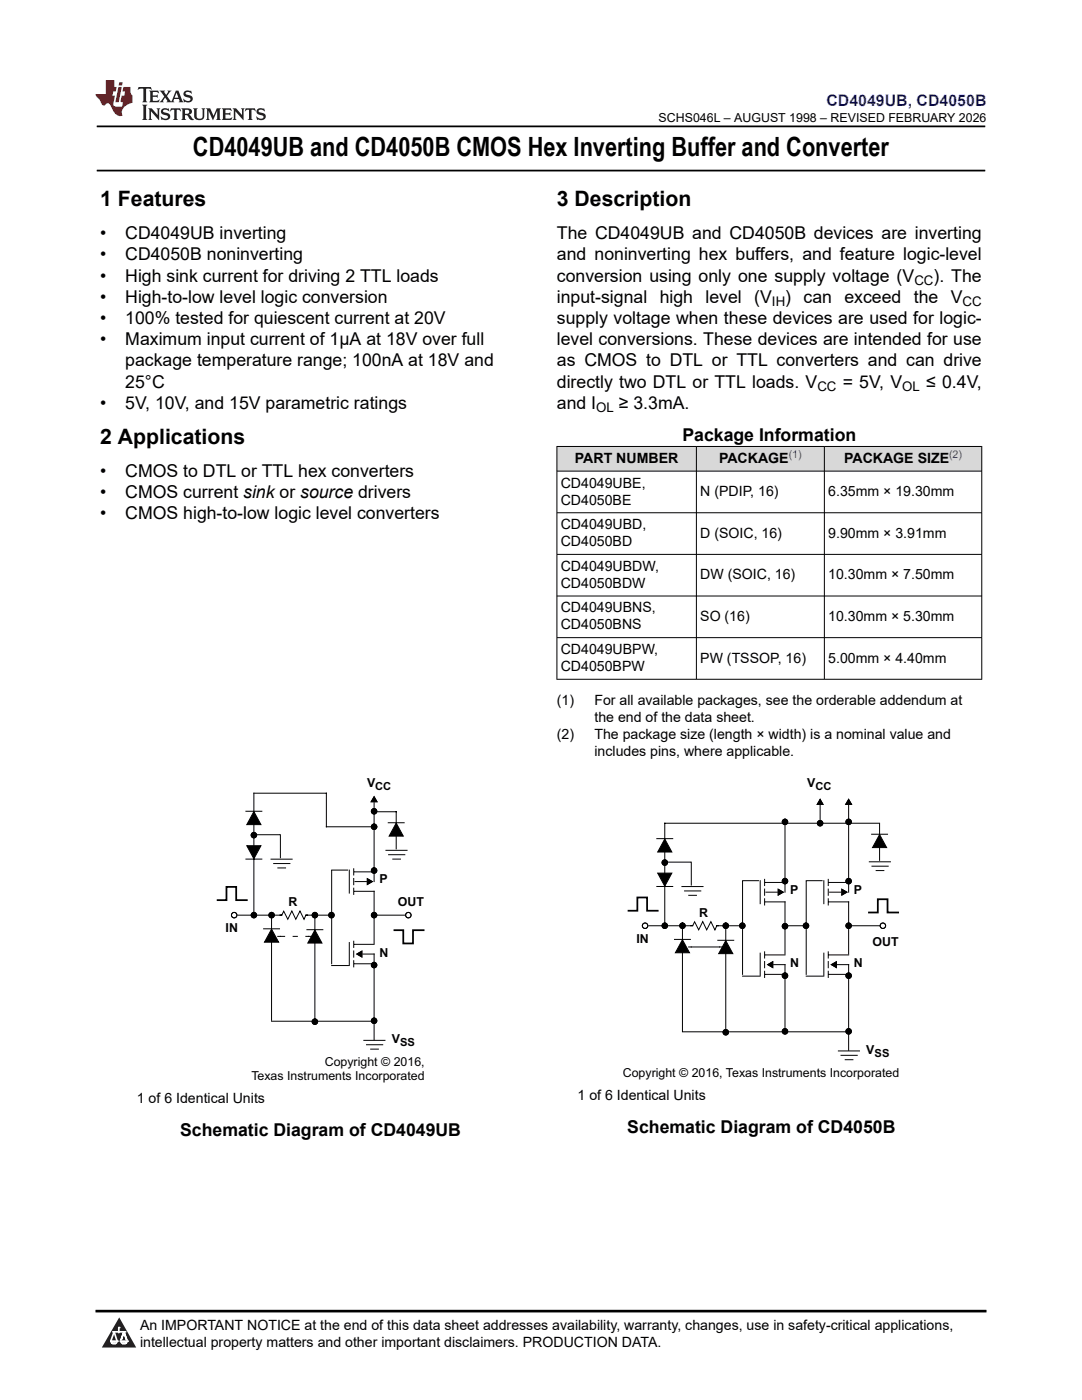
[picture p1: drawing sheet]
<svg xmlns="http://www.w3.org/2000/svg" width="216mm" height="279mm" viewBox="0 0 216 279" stroke-linecap="round" stroke-linejoin="round" font-family="sans-serif">
<path d="M19.3 25.2h177.3M19.3 34h177.3" fill="none" stroke="#000" stroke-width=".35"/>
<g fill="#d8d8d8">
<path d="M111.1 89.1h84.8v4.9h-84.8z" fill-rule="evenodd"/>
<path d="M111.2 89.2h27.7v4.8h-27.7z" fill-rule="evenodd"/>
<path d="M139 89.2h25.4v4.8h-25.4z" fill-rule="evenodd"/>
<path d="M164.6 89.2h31.2v4.8h-31.2z" fill-rule="evenodd"/>
</g>
<path d="M111.1 89.1h84.9M111.1 94h84.9M111.1 89v46.6M139 89v46.6M164.5 89v46.6M195.9 89v46.6M111.1 102.3h84.9M111.1 110.6h84.9M111.1 118.9h84.9M111.1 127.3h84.9M111.1 135.6h84.9" fill="none" stroke="#000" stroke-width=".2"/>
<path d="M72.6 207.6h4.2z" fill="#fff"/>
<path d="M72.6 207.6h4.2z" fill="none" stroke="#000" stroke-width=".2"/>
<path d="M73.1 208.5h3.3z" fill="#fff"/>
<path d="M73.1 208.5h3.3z" fill="none" stroke="#000" stroke-width=".2"/>
<path d="M74 209.4h1.5z" fill="#fff"/>
<path d="M74 209.4h1.5z" fill="none" stroke="#000" stroke-width=".2"/>
<circle cx="46.7" cy="182.6" r=".55" fill="#fff"/>
<g fill="none" stroke="#000" stroke-width=".2">
<path d="M74.2 161.6l.4-.2v.5v-.5a.55 .55 0 0 1 .6 .6 .55 .55 0 0 1-.7 .4 .55 .55 0 0 1-.3-.8zM74.2 164.7l.4-.2v.5v-.5a.55 .55 0 0 1 .6 .6 .55 .55 0 0 1-.7 .4 .55 .55 0 0 1-.3-.8zM74.2 173.5l.4-.3v.5v-.5a.55 .55 0 0 1 .6 .6 .55 .55 0 0 1-.7 .4 .55 .55 0 0 1-.3-.7zM50.4 182.2l.3-.1v.5v-.5a.55 .55 0 0 1 .5 .7 .55 .55 0 0 1-.9 .3 .55 .55 0 0 1 .1-.9zM53.9 182.2l.3-.1v.5v-.5a.55 .55 0 0 1 .5 .7 .55 .55 0 0 1-.9 .3 .55 .55 0 0 1 .1-.9zM62.6 182.2l.2-.1v.5v-.5a.55 .55 0 0 1 .5 .7 .55 .55 0 0 1-.8 .3 .55 .55 0 0 1 .1-.9zM65.9 182.2l.2-.1v.5v-.5a.55 .55 0 0 1 .6 .7 .55 .55 0 0 1-.9 .3 .55 .55 0 0 1 .1-.9zM74.2 192.3l.4-.2v.5v-.5a.55 .55 0 0 1 .6 .6 .55 .55 0 0 1-.7 .4 .55 .55 0 0 1-.3-.8zM74.4 182.2l.2-.1v.5v-.5a.55 .55 0 0 1 .6 .7 .55 .55 0 0 1-.9 .3 .55 .55 0 0 1 .1-.9zM62.6 203.4l.2-.1v.6v-.6a.55 .55 0 0 1 .5 .8 .55 .55 0 0 1-.8 .2 .55 .55 0 0 1 .1-.9zM74.2 203.4l.4-.2v.5v-.5a.55 .55 0 0 1 .6 .6 .55 .55 0 0 1-.7 .4 .55 .55 0 0 1-.3-.8z"/>
<circle cx="74.6" cy="165" r=".54"/>
<circle cx="74.6" cy="161.9" r=".54"/>
<circle cx="74.6" cy="173.7" r=".54"/>
<circle cx="46.7" cy="182.6" r=".54"/>
<circle cx="46.7" cy="182.6" r=".55"/>
<circle cx="50.7" cy="182.6" r=".54"/>
<circle cx="54.2" cy="182.6" r=".54"/>
<circle cx="62.8" cy="182.6" r=".54"/>
<circle cx="66.1" cy="182.6" r=".54"/>
<circle cx="74.6" cy="192.6" r=".54"/>
<circle cx="74.6" cy="182.6" r=".54"/>
<circle cx="62.8" cy="203.9" r=".54"/>
<circle cx="74.6" cy="203.7" r=".54"/>
</g>
<path d="M74.2 161.6l.4-.2v.5v-.5a.55 .55 0 0 1 .6 .6 .55 .55 0 0 1-.7 .4 .55 .55 0 0 1-.3-.8zM74.2 164.7l.4-.2v.5v-.5a.55 .55 0 0 1 .6 .6 .55 .55 0 0 1-.7 .4 .55 .55 0 0 1-.3-.8zM74.2 173.5l.4-.3v.5v-.5a.55 .55 0 0 1 .6 .6 .55 .55 0 0 1-.7 .4 .55 .55 0 0 1-.3-.7zM50.4 182.2l.3-.1v.5v-.5a.55 .55 0 0 1 .5 .7 .55 .55 0 0 1-.9 .3 .55 .55 0 0 1 .1-.9zM53.9 182.2l.3-.1v.5v-.5a.55 .55 0 0 1 .5 .7 .55 .55 0 0 1-.9 .3 .55 .55 0 0 1 .1-.9zM62.6 182.2l.2-.1v.5v-.5a.55 .55 0 0 1 .5 .7 .55 .55 0 0 1-.8 .3 .55 .55 0 0 1 .1-.9zM65.9 182.2l.2-.1v.5v-.5a.55 .55 0 0 1 .6 .7 .55 .55 0 0 1-.9 .3 .55 .55 0 0 1 .1-.9zM74.4 182.2l.2-.1v.5v-.5a.55 .55 0 0 1 .6 .7 .55 .55 0 0 1-.9 .3 .55 .55 0 0 1 .1-.9zM74.2 192.3l.4-.2v.5v-.5a.55 .55 0 0 1 .6 .6 .55 .55 0 0 1-.7 .4 .55 .55 0 0 1-.3-.8zM62.6 203.4l.2-.1v.6v-.6a.55 .55 0 0 1 .5 .8 .55 .55 0 0 1-.8 .2 .55 .55 0 0 1 .1-.9zM74.2 203.4l.4-.2v.5v-.5a.55 .55 0 0 1 .6 .6 .55 .55 0 0 1-.7 .4 .55 .55 0 0 1-.3-.8z" fill="#000"/>
<circle cx="81.5" cy="182.6" r=".55" fill="#fff"/>
<g fill="none" stroke="#000" stroke-width=".2">
<circle cx="81.5" cy="182.6" r=".54"/>
<circle cx="81.5" cy="182.6" r=".55"/>
</g>
<path d="M54.1 171.5h4.2z" fill="#fff"/>
<path d="M54.1 171.5h4.2z" fill="none" stroke="#000" stroke-width=".2"/>
<path d="M54.6 172.3h3.2z" fill="#fff"/>
<path d="M54.6 172.3h3.2z" fill="none" stroke="#000" stroke-width=".2"/>
<path d="M55.4 173.2h1.6z" fill="#fff"/>
<path d="M55.4 173.2h1.6z" fill="none" stroke="#000" stroke-width=".2"/>
<path d="M77 169.7h4.2z" fill="#fff"/>
<path d="M77 169.7h4.2z" fill="none" stroke="#000" stroke-width=".2"/>
<path d="M77.5 170.6h3.3z" fill="#fff"/>
<path d="M77.5 170.6h3.3z" fill="none" stroke="#000" stroke-width=".2"/>
<path d="M78.4 171.5h1.5z" fill="#fff"/>
<g fill="none" stroke="#000" stroke-width=".2">
<path d="M74.6 159l.6 1h-1.1zM49.1 161.9h3.1M49.1 171.5h3.1M49.2 168.8h2.9l-1.4 2.6zM50.2 166.4l.5-.3v.6v-.6a.55 .55 0 0 1 .5 .7 .55 .55 0 0 1-.7 .4 .55 .55 0 0 1-.3-.8zM50.7 162l1.4 2.6h-2.9zM50.7 166.6h5.1M55.9 166.6v4.6M66.2 173.8v18.5M66.2 173.6h3.2M69.7 173.6v4.6M70.6 173.4v1.2"/>
<path d="M70.6 175.3v1.3M70.6 177.3v1.2M70.8 174h3.9M70.8 177.9h3.9M70.9 175.9h2.2M73.3 175.4l1 .5-1 .6zM74.6 160.2v15.7M74.6 177.9v10.4M75.2 165h-10.1v-6.7h-14.4v24.2M75.2 162h3.9v7.4M77.5 164.2h3.1M78.4 171.5h1.5z"/>
<path d="M79.1 164.3l1.4 2.6h-2.9zM47.5 182.6h8.5M52.6 185.4h3.2M54.2 185.4l1.4 2.6h-2.8zM54.2 182.6v21M55.4 186.9h.5M57.8 182.6h.8M61 182.6h5M61.2 185.5h3.2M61.6 186.9h.5M62.8 185.6l1.4 2.6h-2.8zM62.8 182.6v21.2"/>
<path d="M66.2 192.7h3.3M69.7 188.1v4.6M70.6 187.8v1.3M70.6 189.8v1.2M70.6 191.7v1.3M70.8 188.5h3.9M70.8 192.3h3.9M71.2 190.4l1-.6v1.2zM72.4 190.4h2.2v17.1M75 182.6h5.8M54.2 203.8h20.4"/>
<circle cx="50.7" cy="166.7" r=".54"/>
</g>
<path d="M50.7 162l1.4 2.6h-2.9zM49.2 168.8h2.9l-1.4 2.6zM73.3 175.4l1 .5-1 .6zM74.6 159l.6 1h-1.1zM79.1 164.3l1.4 2.6h-2.9zM54.2 185.4l1.4 2.6h-2.8zM62.8 185.6l1.4 2.6h-2.8zM71.2 190.4l1-.6v1.2z" fill="#000"/>
<path d="M43.4 179.6h1.8v-2.6h1.9v2.6h2.1M78.7 185.6h1.8v2.7h1.9v-2.7h2.1" fill="none" stroke="#000" stroke-width=".35"/>
<path d="M50.2 166.4l.5-.3v.6v-.6a.55 .55 0 0 1 .5 .7 .55 .55 0 0 1-.7 .4 .55 .55 0 0 1-.3-.8z" fill="#000"/>
<path d="M55.9 186.9h5.7" fill="none" stroke="#000" stroke-width=".2" stroke-dasharray=".8 1.7"/>
<path d="M56 182.1h5.4v1.2h-5.4z" fill="#fff"/>
<path d="M56.2 182.6h-.4h.4l.4-.7 .8 1.6 .8-1.7 .8 1.7 .9-1.7 .8 1.7 .3-.9h.5h-.5" fill="none" stroke="#000" stroke-width=".2"/>
<circle cx="128.7" cy="184.8" r=".55" fill="#fff"/>
<g fill="none" stroke="#000" stroke-width=".2">
<path d="M156.2 163.8l.4-.3v.5v-.5a.55 .55 0 0 1 .6 .6 .55 .55 0 0 1-.8 .4 .55 .55 0 0 1-.2-.7zM156.2 175.6l.4-.3v.5v-.5a.55 .55 0 0 1 .6 .6 .55 .55 0 0 1-.8 .5 .55 .55 0 0 1-.2-.8zM132.2 184.5l.4-.3v.6v-.6a.55 .55 0 0 1 .6 .7 .55 .55 0 0 1-.7 .4 .55 .55 0 0 1-.3-.8zM135.7 184.5l.5-.3v.6v-.6a.55 .55 0 0 1 .5 .7 .55 .55 0 0 1-.7 .4 .55 .55 0 0 1-.3-.8zM144.3 184.5l.5-.3v.6v-.6a.55 .55 0 0 1 .6 .7 .55 .55 0 0 1-.8 .4 .55 .55 0 0 1-.3-.8zM147.6 184.5l.5-.3v.6v-.6a.55 .55 0 0 1 .6 .7 .55 .55 0 0 1-.8 .4 .55 .55 0 0 1-.3-.8zM156.2 184.6l.4-.3v.5v-.5a.55 .55 0 0 1 .6 .6 .55 .55 0 0 1-.8 .5 .55 .55 0 0 1-.2-.8zM156.2 194.4l.4-.2v.5v-.5a.55 .55 0 0 1 .6 .6 .55 .55 0 0 1-.8 .4 .55 .55 0 0 1-.2-.8zM144.5 205.5h.3v.5v-.5a.55 .55 0 0 1 .5 .7 .55 .55 0 0 1-.8 .2 .55 .55 0 0 1 0-.9zM156.2 205.6l.4-.3v.5v-.5a.55 .55 0 0 1 .6 .6 .55 .55 0 0 1-.8 .5 .55 .55 0 0 1-.2-.8z"/>
<circle cx="156.6" cy="175.9" r=".54"/>
<circle cx="156.6" cy="164" r=".54"/>
<circle cx="128.7" cy="184.7" r=".54"/>
<circle cx="128.7" cy="184.8" r=".55"/>
<circle cx="132.7" cy="184.7" r=".54"/>
<circle cx="136.2" cy="184.7" r=".54"/>
<circle cx="144.8" cy="184.7" r=".54"/>
<circle cx="148.1" cy="184.7" r=".54"/>
<circle cx="156.6" cy="184.9" r=".54"/>
<circle cx="156.6" cy="194.7" r=".54"/>
<circle cx="144.8" cy="206" r=".54"/>
<circle cx="156.6" cy="205.8" r=".54"/>
</g>
<path d="M156.2 163.8l.4-.3v.5v-.5a.55 .55 0 0 1 .6 .6 .55 .55 0 0 1-.8 .4 .55 .55 0 0 1-.2-.7zM156.2 175.6l.4-.3v.5v-.5a.55 .55 0 0 1 .6 .6 .55 .55 0 0 1-.8 .5 .55 .55 0 0 1-.2-.8zM132.2 184.5l.4-.3v.6v-.6a.55 .55 0 0 1 .6 .7 .55 .55 0 0 1-.7 .4 .55 .55 0 0 1-.3-.8zM135.7 184.5l.5-.3v.6v-.6a.55 .55 0 0 1 .5 .7 .55 .55 0 0 1-.7 .4 .55 .55 0 0 1-.3-.8zM144.3 184.5l.5-.3v.6v-.6a.55 .55 0 0 1 .6 .7 .55 .55 0 0 1-.8 .4 .55 .55 0 0 1-.3-.8zM147.6 184.5l.5-.3v.6v-.6a.55 .55 0 0 1 .6 .7 .55 .55 0 0 1-.8 .4 .55 .55 0 0 1-.3-.8zM156.2 184.6l.4-.3v.5v-.5a.55 .55 0 0 1 .6 .6 .55 .55 0 0 1-.8 .5 .55 .55 0 0 1-.2-.8zM156.2 194.4l.4-.2v.5v-.5a.55 .55 0 0 1 .6 .6 .55 .55 0 0 1-.8 .4 .55 .55 0 0 1-.2-.8zM144.5 205.5h.3v.5v-.5a.55 .55 0 0 1 .5 .7 .55 .55 0 0 1-.8 .2 .55 .55 0 0 1 0-.9zM156.2 205.6l.4-.3v.5v-.5a.55 .55 0 0 1 .6 .6 .55 .55 0 0 1-.8 .5 .55 .55 0 0 1-.2-.8z" fill="#000"/>
<path d="M136.1 176.9h4.2z" fill="#fff"/>
<path d="M136.1 176.9h4.2z" fill="none" stroke="#000" stroke-width=".2"/>
<path d="M136.6 177.8h3.2z" fill="#fff"/>
<path d="M136.6 177.8h3.2z" fill="none" stroke="#000" stroke-width=".2"/>
<path d="M137.4 178.7h1.6z" fill="#fff"/>
<g fill="none" stroke="#000" stroke-width=".2">
<path d="M131.1 167.4h3.1M131.1 176.9h3.1M131.2 174.2h2.9l-1.5 2.7zM132.2 171.9l.4-.3v.5v-.5a.55 .55 0 0 1 .6 .6 .55 .55 0 0 1-.7 .5 .55 .55 0 0 1-.3-.8zM132.6 167.4l1.5 2.6h-2.9zM132.6 172.1h5.2M137.4 178.7h1.6zM137.9 172.1v4.5M148.2 175.9v18.6M148.2 175.8h3.1M151.7 175.8v4.5M152.6 175.5v1.2"/>
<path d="M152.6 177.4v1.3M152.6 179.4v1.2M152.7 176.1h3.9M152.7 180h3.9v10.4M152.8 178.1h2.3M155.3 177.5l1 .6-1 .5zM156.6 164.1v14M175.3 164.3h-42.7v20.3M129.5 184.8h8.5M134.6 187.5h3.2M136.2 187.5l1.4 2.6h-2.8zM136.2 184.8v20.9"/>
<path d="M143 184.8h5M143.2 187.7h3.2M144.1 189h-6.7M144.8 187.7l1.4 2.6h-2.8zM144.8 184.8v21.1M148.2 194.8h3.3M151.7 190.2v4.6M152.6 190v1.2M152.6 191.9v1.2M152.6 193.8v1.3M152.7 190.6h3.9M152.7 194.5h3.9"/>
<path d="M153.2 192.5l1-.6v1.2zM154.4 192.5h2.2v13.4M157 184.8h3.7M136.2 205.9h33"/>
<circle cx="132.7" cy="172.2" r=".54"/>
</g>
<path d="M132.6 167.4l1.5 2.6h-2.9zM131.2 174.2h2.9l-1.5 2.7zM155.3 177.5l1 .6-1 .5zM136.2 187.5l1.4 2.6h-2.8zM144.8 187.7l1.4 2.6h-2.8zM153.2 192.5l1-.6v1.2z" fill="#000"/>
<path d="M125.4 181.8h1.8v-2.7h1.9v2.7h2.1" fill="none" stroke="#000" stroke-width=".35"/>
<path d="M132.2 171.9l.4-.3v.5v-.5a.55 .55 0 0 1 .6 .6 .55 .55 0 0 1-.7 .5 .55 .55 0 0 1-.3-.8z" fill="#000"/>
<path d="M138 184.2h5.4v1.2h-5.4z" fill="#fff"/>
<path d="M138.2 184.7h-.4h.4l.4-.7 .8 1.6 .8-1.7 .8 1.7 .8-1.7 .9 1.7 .3-.9h.5h-.5" fill="none" stroke="#000" stroke-width=".2"/>
<path d="M167.3 209.7h4.2z" fill="#fff"/>
<path d="M167.3 209.7h4.2z" fill="none" stroke="#000" stroke-width=".2"/>
<path d="M167.8 210.6h3.3z" fill="#fff"/>
<path d="M167.8 210.6h3.3z" fill="none" stroke="#000" stroke-width=".2"/>
<path d="M168.7 211.5h1.5z" fill="#fff"/>
<g fill="none" stroke="#000" stroke-width=".2">
<path d="M163.2 164l.4-.3v.6v-.6a.55 .55 0 0 1 .6 .7 .55 .55 0 0 1-.7 .4 .55 .55 0 0 1-.3-.8zM168.9 163.8l.4-.3v.5v-.5a.55 .55 0 0 1 .6 .6 .55 .55 0 0 1-.8 .4 .55 .55 0 0 1-.2-.7zM168.9 175.6l.4-.3v.5v-.5a.55 .55 0 0 1 .6 .6 .55 .55 0 0 1-.8 .5 .55 .55 0 0 1-.2-.8zM160.3 184.5l.5-.3v.6v-.6a.55 .55 0 0 1 .6 .7 .55 .55 0 0 1-.8 .4 .55 .55 0 0 1-.3-.8zM168.9 184.5l.4-.3v.6v-.6a.55 .55 0 0 1 .6 .7 .55 .55 0 0 1-.8 .4 .55 .55 0 0 1-.2-.8zM168.9 194.4l.4-.2v.5v-.5a.55 .55 0 0 1 .6 .6 .55 .55 0 0 1-.8 .4 .55 .55 0 0 1-.2-.8zM168.7 211.5h1.5zM168.9 205.6l.4-.3v.5v-.5a.55 .55 0 0 1 .6 .6 .55 .55 0 0 1-.8 .5 .55 .55 0 0 1-.2-.8z"/>
<circle cx="163.6" cy="164.3" r=".54"/>
<circle cx="169.3" cy="164" r=".54"/>
<circle cx="169.3" cy="175.9" r=".54"/>
<circle cx="160.8" cy="184.7" r=".54"/>
<circle cx="169.3" cy="184.7" r=".54"/>
<circle cx="169.3" cy="194.7" r=".54"/>
<circle cx="169.3" cy="205.8" r=".54"/>
</g>
<path d="M163.2 164l.4-.3v.6v-.6a.55 .55 0 0 1 .6 .7 .55 .55 0 0 1-.7 .4 .55 .55 0 0 1-.3-.8zM168.9 163.8l.4-.3v.5v-.5a.55 .55 0 0 1 .6 .6 .55 .55 0 0 1-.8 .4 .55 .55 0 0 1-.2-.7zM168.9 175.6l.4-.3v.5v-.5a.55 .55 0 0 1 .6 .6 .55 .55 0 0 1-.8 .5 .55 .55 0 0 1-.2-.8zM160.3 184.5l.5-.3v.6v-.6a.55 .55 0 0 1 .6 .7 .55 .55 0 0 1-.8 .4 .55 .55 0 0 1-.3-.8zM168.9 184.5l.4-.3v.6v-.6a.55 .55 0 0 1 .6 .7 .55 .55 0 0 1-.8 .4 .55 .55 0 0 1-.2-.8zM168.9 194.4l.4-.2v.5v-.5a.55 .55 0 0 1 .6 .6 .55 .55 0 0 1-.8 .4 .55 .55 0 0 1-.2-.8zM168.9 205.6l.4-.3v.5v-.5a.55 .55 0 0 1 .6 .6 .55 .55 0 0 1-.8 .5 .55 .55 0 0 1-.2-.8z" fill="#000"/>
<circle cx="176.2" cy="184.8" r=".55" fill="#fff"/>
<g fill="none" stroke="#000" stroke-width=".2">
<circle cx="176.2" cy="184.8" r=".55"/>
<circle cx="176.2" cy="184.7" r=".54"/>
</g>
<path d="M173.5 172h4.2z" fill="#fff"/>
<path d="M173.5 172h4.2z" fill="none" stroke="#000" stroke-width=".2"/>
<path d="M174 172.9h3.2z" fill="#fff"/>
<path d="M174 172.9h3.2z" fill="none" stroke="#000" stroke-width=".2"/>
<path d="M174.8 173.7h1.6z" fill="#fff"/>
<g fill="none" stroke="#000" stroke-width=".2">
<path d="M163.6 159.5l.6 1h-1.1zM169.3 159.5l.6 1h-1.1zM160.9 175.9v18.6M160.9 175.8h3.1M163.6 160.7v3.6M164.4 175.8v4.5M165.3 175.5v1.2M165.3 177.4v1.3M165.3 179.4v1.2M165.4 176.1h3.9M165.4 180h3.9v10.4M165.5 178.1h2.3"/>
<path d="M168 177.5l1 .6-1 .5zM169.3 160.7v17.4M173.9 166.5h3.2M174.8 173.7h1.6zM175.5 166.6l1.4 2.6h-2.8zM175.5 164.3v7.4M160.9 194.8h3.3M164.4 190.2v4.6M165.3 190v1.2M165.3 191.9v1.2M165.3 193.8v1.3M165.4 190.6h3.9"/>
<path d="M165.4 194.5h3.9M165.9 192.5l1-.6v1.2zM167.1 192.5h2.2v17.1M169.7 184.8h5.8"/>
</g>
<path d="M163.6 159.5l.6 1h-1.1zM168 177.5l1 .6-1 .5zM169.3 159.5l.6 1h-1.1zM175.5 166.6l1.4 2.6h-2.8zM165.9 192.5l1-.6v1.2z" fill="#000"/>
<path d="M173.4 182.1h1.8v-2.6h1.9v2.6h2.1" fill="none" stroke="#000" stroke-width=".35"/>
<path d="M0 0h215.9v23.8h-215.9z" fill-rule="evenodd" fill="#fff"/>
<path d="M27.7 17.4l-.2 .6 .5-.3h.6v.2v2.1l-.2 .4h1l-.2-.4v-2.1v-.2h.5l.5 .3-.1-.6zM29.8 18.1l.2 .4v1.5l-.2 .4h1.9l.1-.6a1.08 1.08 0 0 1-1.3 .2v-.7h.6l.4 .2v-.6l-.4 .2h-.6v-.6l.2-.1a1 1 0 0 1 1 .2l-.1-.5zM31.8 18.1l1 1.1-1 1.2h.9l-.2-.2 .4-.7 .5 .7-.2 .2h1.6l-.2-.2 .1-.4h1l.1 .4-.1 .2h.9l-.2-.3-.8-2h-.5l-1 2.2-.8-1.1 .9-1.1h-.8l.2 .2-.5 .7-.3-.7 .1-.2zM35.2 18.5l.4 1h-.8zM36.8 18.2a.65 .65 0 0 0-.2 .8 .65 .65 0 0 0 .6 .4l.7 .2 .1 .2a.79 .79 0 0 1-.7 .4 .79 .79 0 0 1-.7-.5l.1 .7 .2-.1a.93 .93 0 0 0 1.1 .1 .93 .93 0 0 0 .4-1 1.46 1.46 0 0 0-1.2-.6l-.1-.3a1.09 1.09 0 0 1 1.2 .2l-.2-.6-.1 .1-.6-.2zM28.4 20.9l.2 .4v2.3l-.2 .3h1l-.2-.3v-2.3l.2-.4zM29.6 21.6l.2 .4v1.6l-.2 .3h.8l-.3-.3v-1.4l1.7 1.8v-2l.2-.4h-.8l.2 .2 .1 1.1-1.2-1.3zM32.3 21.8a.65 .65 0 0 0-.2 .7 .65 .65 0 0 0 .7 .4l.6 .2 .1 .2a.79 .79 0 0 1-.7 .4 .79 .79 0 0 1-.7-.5l.1 .7 .2-.1a.93 .93 0 0 0 1.1 .1 .93 .93 0 0 0 .4-.9 1.46 1.46 0 0 0-1.2-.6l-.1-.4a1.09 1.09 0 0 1 1.2 .2l-.2-.6-.1 .1-.6-.1zM34.1 21.6l-.1 .7a.63 .63 0 0 1 .7-.4l.1 1.7-.3 .3h1l-.2-.3v-1.7a.66 .66 0 0 1 .8 .4l-.1-.7zM36.2 21.6l.2 .4v1.6l-.2 .3h.9l-.2-.2v-.7h.5l.1 .2a.79 .79 0 0 0 1.2 .6l-1-.9a.61 .61 0 0 0 .6-.6 .61 .61 0 0 0-.5-.6zM36.9 21.9h.2a.47 .47 0 0 1 .5 .1 .47 .47 0 0 1 .1 .5l-.2 .2h-.6zM38.5 21.6l.2 .2a2.27 2.27 0 0 0 .4 2 1.04 1.04 0 0 0 1.7-.7v-1.3l.2-.2h-.8l.2 .4v1.1a.6 .6 0 0 1-.6 .6 .6 .6 0 0 1-.6-.6v-1.1l.3-.4zM41.1 21.6l.2 .4v1.6l-.2 .3h.7l-.2-.3v-1.5l.9 1.9 .8-1.9v1.5l-.2 .3h1l-.3-.3v-1.6l.3-.4h-.8l-.7 1.5-.7-1.5zM44.3 21.6l.2 .4v1.6l-.2 .3h1.9l.1-.5a1.09 1.09 0 0 1-1.3 .1v-.6h.6l.4 .1v-.6l-.4 .2h-.6v-.6l.2-.1a1.01 1.01 0 0 1 1 .3l-.1-.6zM46.4 21.6l.3 .4v1.6l-.3 .3h.8l-.2-.3v-1.4l1.6 1.8v-2l.2-.4h-.7l.2 .2v1.1l-1.2-1.3zM49 21.6l-.1 .7a.63 .63 0 0 1 .8-.4v1.7l-.3 .3h1l-.2-.3v-1.7a.66 .66 0 0 1 .8 .4l-.1-.7zM51.4 21.8a.65 .65 0 0 0-.2 .7 .65 .65 0 0 0 .6 .4l.6 .2 .2 .2a.79 .79 0 0 1-.8 .4 .79 .79 0 0 1-.6-.5l.1 .7 .2-.1a.93 .93 0 0 0 1 .1 .93 .93 0 0 0 .5-.9 1.46 1.46 0 0 0-1.3-.6l-.1-.4a1.09 1.09 0 0 1 1.3 .2l-.2-.6-.2 .1-.5-.1z" fill="#231f20"/>
<path d="M21.1 16v2.8h-2.1l.1 .3 .9 1a.95 .95 0 0 0 .9 .9 .59 .59 0 0 1 .6-.4 .59 .59 0 0 1 .5 .4l.4 .8a1.59 1.59 0 0 0 2.1 1.3 1.61 1.61 0 0 1 1-2.2l1-.4-.1-1.5a1.59 1.59 0 0 1-.4-1.6h-1.4l-.2 .9h.5l-.1 .8h-.5l-.2 1v.2l.4 .1-.2 .9h-.6a.73 .73 0 0 1-1.1-.7l.3-1.5h-.5l.2-.8h.5l.2-.9h-.5v-1.4zM23.6 17.4l-.6 3h.7l.6-3zM23.8 16.4l-.1 .7h.7l.1-.7z" fill="#ed1c24"/>
<path d="M0 261.4h215.9v18h-215.9z" fill-rule="evenodd" fill="#fff"/>
<path d="M23.8 262.9l3.4 6h-6.9z" fill="#231f20"/>
<path d="M22.1 267.7h1.3l-.4 .5h-.3a.55 .55 0 0 1-.6-.5z" fill-rule="evenodd" fill="#fff"/>
<path d="M22.1 267.7h1.3l-.4 .5h-.3a.55 .55 0 0 1-.6-.5z" fill="none" stroke="#231f20" stroke-width=".34"/>
<path d="M22.1 267.7h1.3l-.4 .5h-.5zM23.7 265.9h.1M23.7 264.9v1z" fill="none" stroke="#fff" stroke-width=".34"/>
<circle cx="23.7" cy="264.9" r=".17" fill="#fff"/>
<path d="M22.6 265.8h.1M22.6 265.8h2.3z" fill="none" stroke="#fff" stroke-width=".34"/>
<circle cx="24.9" cy="265.8" r=".17" fill="#fff"/>
<path d="M24 267.7h.1" fill="none" stroke="#fff" stroke-width=".34"/>
<path d="M24.7 265.8l-.7 1.9z" fill="#fff"/>
<path d="M24.7 265.8l-.7 1.9z" fill="none" stroke="#fff" stroke-width=".34"/>
<path d="M24.7 265.8l.7 1.9z" fill="#fff"/>
<path d="M24.7 265.8l.7 1.9zM25.3 267.7h.1" fill="none" stroke="#fff" stroke-width=".34"/>
<circle cx="22.1" cy="267.7" r=".17" fill="#fff"/>
<path d="M22.8 265.8l-.7 1.9zM22.8 265.8l.6 1.9z" fill="none" stroke="#fff" stroke-width=".34"/>
<circle cx="23.4" cy="267.7" r=".17" fill="#fff"/>
<path d="M24.1 267.7h1.3a.65 .65 0 0 1-.6 .5 .65 .65 0 0 1-.7-.5z" fill-rule="evenodd" fill="#fff"/>
<path d="M24.1 267.7h1.3a.65 .65 0 0 1-.6 .5 .65 .65 0 0 1-.7-.5z" fill="none" stroke="#231f20" stroke-width=".34"/>
<path d="M24 267.7h.1M24.1 267.7h1.3l-.4 .5h-.5z" fill="none" stroke="#fff" stroke-width=".34"/>
<circle cx="25.4" cy="267.7" r=".17" fill="#fff"/>
<path d="M19 261.7h177.8" fill="none" stroke="#000" stroke-width=".53"/>
<text font-size="5.3" x="38.5" y="31.2">CD4049UB and CD4050B CMOS Hex Inverting Buffer and Converter</text>
<g font-size="4.2">
<text x="20" y="41.2">1 Features</text>
<text x="111.1" y="41.2">3 Description</text>
<text x="20" y="88.6">2 Applications</text>
</g>
<g font-size="3.5">
<text x="20" y="47.7">•</text>
<text x="25" y="47.7">CD4049UB inverting</text>
<text x="111.1" y="47.7">The CD4049UB and CD4050B devices are inverting</text>
<text x="20" y="52">•</text>
<text x="25" y="52">CD4050B noninverting</text>
<text x="111.1" y="52">and noninverting hex buffers, and feature logic-level</text>
<text x="20" y="56.2">•</text>
<text x="25" y="56.2">High sink current for driving 2 TTL loads</text>
<text x="111.1" y="56.2">conversion using only one supply voltage (V</text>
<text x="186.3" y="56.2">). The</text>
<text x="20" y="60.4">•</text>
<text x="20" y="64.7">•</text>
<text x="25" y="60.4">High-to-low level logic conversion</text>
<text x="25" y="64.7">100% tested for quiescent current at 20V</text>
<text x="111.1" y="64.7">supply voltage when these devices are used for logic-</text>
<text x="111.1" y="60.4">input-signal</text>
<text x="131.6" y="60.4">high</text>
<text x="140.8" y="60.4">level</text>
<text x="150.5" y="60.4">(V</text>
<text x="156.7" y="60.4">)</text>
<text x="160.3" y="60.4">can</text>
<text x="168.5" y="60.4">exceed</text>
<text x="182.3" y="60.4">the</text>
<text x="189.7" y="60.4">V</text>
<text x="20" y="68.9">•</text>
<text x="25" y="68.9">Maximum input current of 1µA at 18V over full</text>
<text x="111.1" y="68.9">level conversions. These devices are intended for use</text>
<text x="25" y="73.1">package temperature range; 100nA at 18V and</text>
<text x="25" y="77.4">25°C</text>
<text x="111.1" y="77.4">directly two DTL or TTL loads. V</text>
<text x="111.1" y="73.1">as CMOS to DTL or TTL converters and can drive</text>
<text x="168.2" y="77.4">= 5V, V</text>
<text x="184.8" y="77.4">≤ 0.4V,</text>
<text x="20" y="81.6">•</text>
<text x="25" y="81.6">5V, 10V, and 15V parametric ratings</text>
<text x="111.1" y="81.6">and I</text>
<text x="123.5" y="81.6">≥ 3.3mA.</text>
<text x="136.2" y="87.9">Package Information</text>
<text x="20" y="95.1">•</text>
<text x="25" y="95.1">CMOS to DTL or TTL hex converters</text>
<text x="20" y="99.4">•</text>
<text x="25" y="99.4">CMOS current sink or source drivers</text>
<text x="20" y="103.6">•</text>
<text x="25" y="103.6">CMOS high-to-low logic level converters</text>
<text x="35.9" y="226.7">Schematic Diagram of CD4049UB</text>
<text x="125.2" y="226">Schematic Diagram of CD4050B</text>
</g>
<text font-size="3.2" fill="#00f" x="164.9" y="21.1">CD4049UB, CD4050B</text>
<g font-size="2.8">
<text x="114.7" y="92.4">PART NUMBER</text>
<text x="143.5" y="92.4">PACKAGE</text>
<text x="168.4" y="92.4">PACKAGE SIZE</text>
<text x="111.9" y="97.3">CD4049UBE,</text>
<text x="111.9" y="100.7">CD4050BE</text>
<text x="139.7" y="99">N (PDIP, 16)</text>
<text x="165.3" y="99">6.35mm × 19.30mm</text>
<text x="111.9" y="105.6">CD4049UBD,</text>
<text x="139.7" y="107.3">D (SOIC, 16)</text>
<text x="165.3" y="107.3">9.90mm × 3.91mm</text>
<text x="111.9" y="109">CD4050BD</text>
<text x="111.9" y="113.9">CD4049UBDW,</text>
<text x="111.9" y="117.3">CD4050BDW</text>
<text x="139.7" y="115.6">DW (SOIC, 16)</text>
<text x="165.3" y="115.6">10.30mm × 7.50mm</text>
<text x="111.9" y="122.2">CD4049UBNS,</text>
<text x="111.9" y="125.6">CD4050BNS</text>
<text x="139.7" y="123.9">SO (16)</text>
<text x="165.3" y="123.9">10.30mm × 5.30mm</text>
<text x="111.9" y="130.5">CD4049UBPW,</text>
<text x="111.9" y="133.9">CD4050BPW</text>
<text x="139.7" y="132.2">PW (TSSOP, 16)</text>
<text x="165.3" y="132.2">5.00mm × 4.40mm</text>
<text x="111.1" y="140.7">(1)</text>
<text x="118.6" y="140.7">For all available packages, see the orderable addendum at</text>
<text x="111.1" y="147.5">(2)</text>
<text x="118.6" y="144.1">the end of the data sheet.</text>
<text x="118.6" y="147.5">The package size (length × width) is a nominal value and</text>
<text x="118.6" y="150.9">includes pins, where applicable.</text>
<text x="27.3" y="220.1">1 of 6 Identical Units</text>
<text x="115.3" y="219.5">1 of 6 Identical Units</text>
<text x="27.9" y="265.5">An IMPORTANT NOTICE at the end of this data sheet addresses availability, warranty, changes, use in safety-critical applications,</text>
<text x="27.9" y="268.9">intellectual property matters and other important disclaimers. PRODUCTION DATA.</text>
</g>
<g font-size="2.6">
<text x="182.4" y="56.9">CC</text>
<text x="154" y="61.1">IH</text>
<text x="192.1" y="61.1">CC</text>
<text x="119" y="82.3">OL</text>
<text x="163.1" y="78.1">CC</text>
<text x="180" y="78.1">OL</text>
</g>
<g font-size="2.5">
<text x="131.4" y="24.3">SCHS046L – AUGUST 1998 – REVISED FEBRUARY 2026</text>
<text x="73.2" y="157.1">V</text>
<text x="161" y="157.1">V</text>
<text x="75.7" y="176.3">P</text>
<text x="157.7" y="178.4">P</text>
<text x="170.4" y="178.4">P</text>
<text x="45" y="186">IN</text>
<text x="57.5" y="180.9">R</text>
<text x="79.4" y="180.9">OUT</text>
<text x="139.5" y="183">R</text>
<text x="75.7" y="190.9">N</text>
<text x="127" y="188.1">IN</text>
<text x="174.1" y="188.8">OUT</text>
<text x="157.7" y="193">N</text>
<text x="170.4" y="193">N</text>
<text x="78.2" y="208.2">V</text>
<text x="50.2" y="215.6">Texas Instruments Incorporated</text>
<text x="64.8" y="212.8">Copyright © 2016,</text>
<text x="124.3" y="214.9">Copyright © 2016, Texas Instruments Incorporated</text>
<text x="172.9" y="210.3">V</text>
</g>
<g font-size="2.2">
<text x="74.9" y="157.7">CC</text>
<text x="162.7" y="157.7">CC</text>
<text x="79.8" y="208.8">SS</text>
<text x="174.5" y="211">SS</text>
</g>
<g font-size="2.1" fill="#00f">
<text x="157.4" y="91.4">(1)</text>
<text x="189.4" y="91.4">(2)</text>
</g>
</svg>
